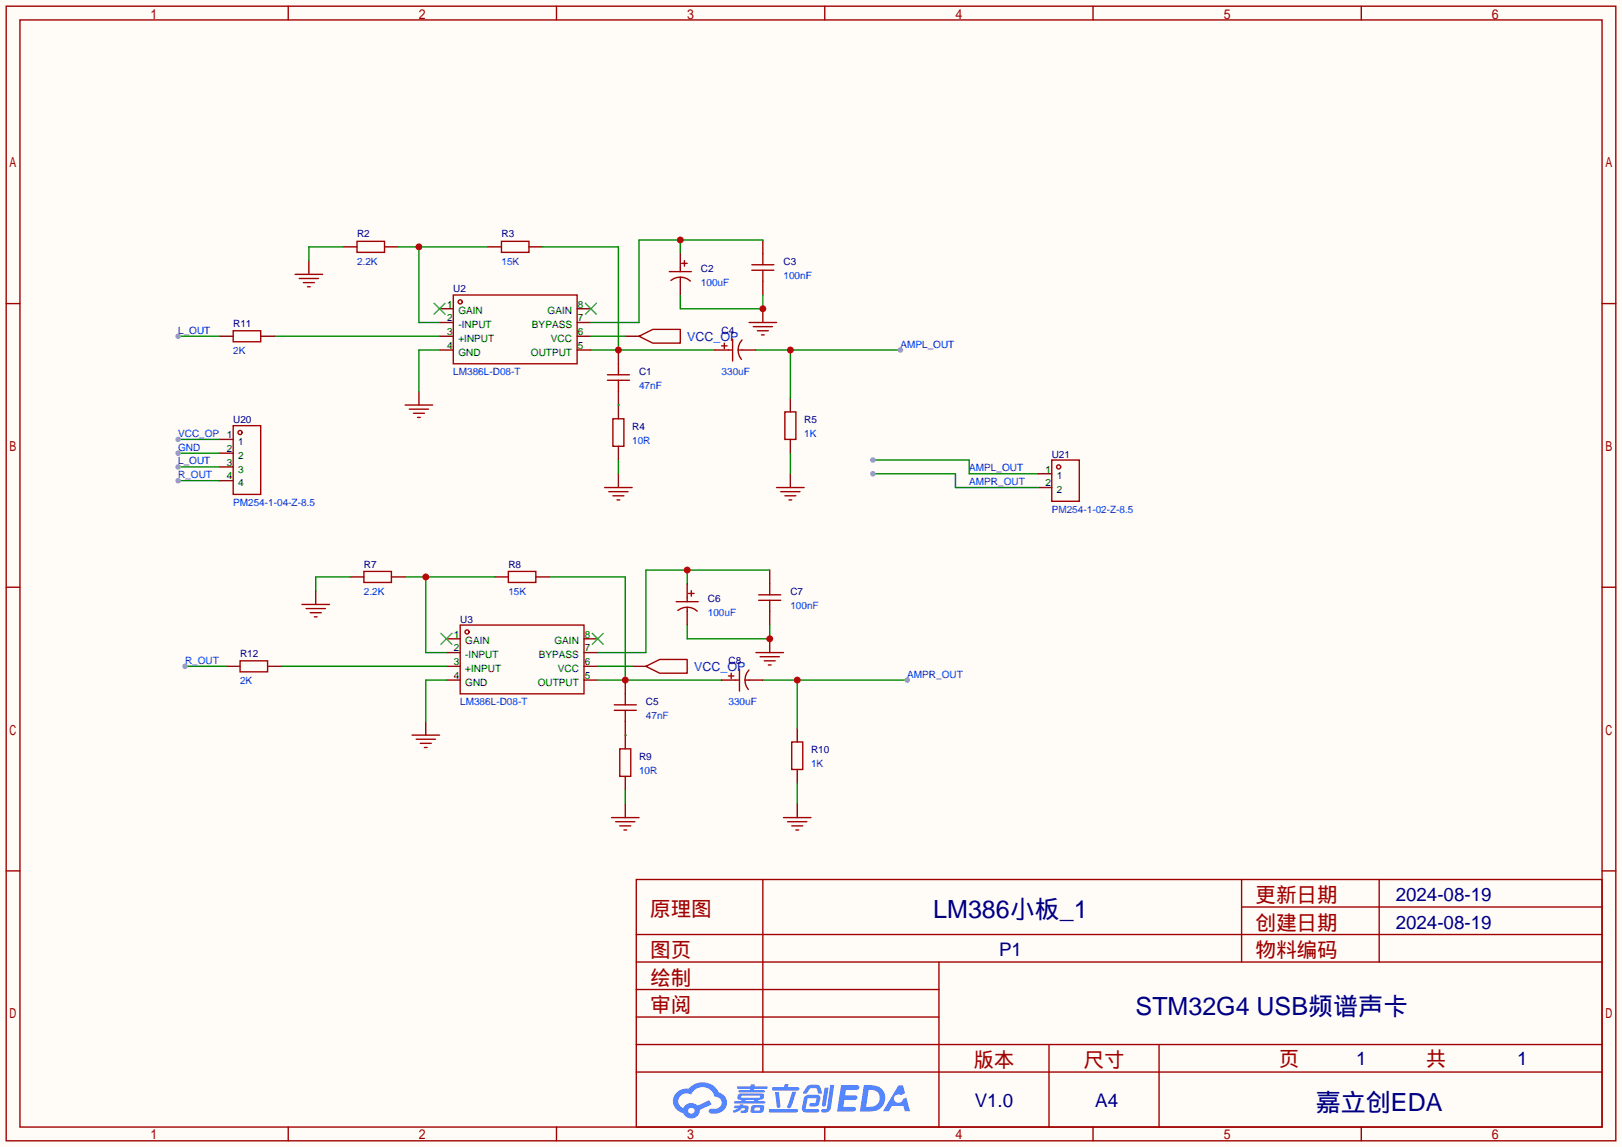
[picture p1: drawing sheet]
<svg xmlns="http://www.w3.org/2000/svg" width="299mm" height="212mm" viewBox="0 0 299 212" stroke-linecap="round" stroke-linejoin="round" font-family="sans-serif">
<path d="M0 0h299.5v211.8h-299.5z" fill="#fffcf7"/>
<g fill="none" stroke="#a10000" stroke-width=".25">
<path d="M1.1 1.1h297.2v209.6h-297.2zM3.7 3.7h292.1v204.5h-292.1zM53.2 1.1v2.6M102.7 1.1v2.6M152.3 1.1v2.6M201.8 1.1v2.6M251.3 1.1v2.6M1.1 56.1h2.6M295.8 56.1h2.5M1.1 108.5h2.6M295.8 108.5h2.5M1.1 160.8h2.6"/>
<path d="M117.5 162.4h178.3v45.8h-178.3zM117.5 177.7h178.3M117.5 172.6h178.3M140.8 162.4v35.6M173.4 177.7v30.5M229.2 162.4v15.3M229.2 167.5h66.6M254.6 162.4v15.3M295.8 160.8h2.5M117.5 182.8h55.9M117.5 198h178.3M117.5 192.9h178.3"/>
<path d="M117.5 187.8h55.9M193.7 192.9v15.3M214 192.9v15.3M53.2 208.2v2.5M102.7 208.2v2.5M152.3 208.2v2.5M201.8 208.2v2.5M251.3 208.2v2.5"/>
</g>
<g fill="#5487ff">
<path d="M155.3 200.4h2.1a.97 .97 0 0 1 1.3 .4 .53 .53 0 0 1-.7 .5h-1.8l-.2 1h1.9a.43 .43 0 0 1 .4 .5 .43 .43 0 0 1-.5 .3h-1.9l-.2 1.3h1.7a.45 .45 0 0 1 .6 .2 .45 .45 0 0 1-.2 .6l-3.2 .1z"/>
<path d="M165.9 200.5h.8l.4 1.4-.7 .4a.82 .82 0 0 0-1.2 .1 .82 .82 0 0 0 .1 1.1 .82 .82 0 0 0 1.2 0l.2-.5 .6-.3 .7 2.5h-.9l-.3-1h-2.1l-.6 1h-1.1z"/>
<path d="M152.2 200.9h.8l-.5 3.2a.36 .36 0 0 1-.4 .3 .36 .36 0 0 1-.3-.4z"/>
<path d="M153.3 200.4h.7l-.6 4.3a1.13 1.13 0 0 1-1.8 .6l.2-.4 .7-.1 .2-.2z"/>
<path d="M149 200.7l.6-.4h1a.77 .77 0 0 1 .9 .6l.3 .9-.2 .2h-.5l-.4-1h-.9a1.3 1.3 0 0 0-.8 .9l-.6 .1-.2-.2z"/>
<path d="M148.6 202.5l.5-.3h1.7a.66 .66 0 0 1 .6 .9l-.1 .4a.81 .81 0 0 1-.9 .9h-.7a.32 .32 0 0 1-.3-.4 .32 .32 0 0 1 .4-.3h.7l.3-.9-1.7 .1-.3 1.9h2.1a.32 .32 0 0 1 .4 .4 .32 .32 0 0 1-.4 .3l-2.3-.1-.5-.3v-.5z"/>
<path d="M142 204.8h5a.33 .33 0 0 1 .3 .4 .33 .33 0 0 1-.3 .3h-4.9l-.2-.2z"/>
<path d="M146.3 201.6h.7l-1 2.9a.36 .36 0 0 1-.4 .2 .36 .36 0 0 1-.3-.3z"/>
<path d="M143.1 201.7h.7l.3 2.6a.34 .34 0 0 1-.3 .3 .34 .34 0 0 1-.4-.2z"/>
<path d="M142.6 200.8h2.2l.1-.4 .1-.2h.6l-.1 .6h1.8a.32 .32 0 0 1 .3 .3 .32 .32 0 0 1-.4 .3h-4.5l-.1-.1z"/>
<path d="M135.6 204.2h.9l.1-.2 .7-.1-.1 .3h.9a.82 .82 0 0 1-.6 1.3h-.7v-.4l.7-.1v-.3h-.5l-.5 .4-1 .4-.2-.4 1-.4h-.8z"/>
<path d="M136.1 200.6h2.5v-.3h.8l-.1 .3h2.2l.2 .3-.2 .2h-2.3v.3h1.8l.2 .2-.2 .2h-4.5l-.2-.2 .1-.2h2l.1-.3h-2.3l-.1-.2z"/>
<path d="M159.5 200.4l-.7 4.9h1.6a2.47 2.47 0 0 0 2.9-1.7 2.47 2.47 0 0 0-1.4-3zM160.4 201.3a1.61 1.61 0 0 1 2 1.4 1.61 1.61 0 0 1-1.8 1.7h-.7z"/>
<path d="M136.3 202.2a.55 .55 0 0 0-.2 .7 .55 .55 0 0 0 .7 .2l.1 .3h-1.3v.4h5.5l.2-.2-.2-.2h-1.2l.2-.3a.7 .7 0 0 0 .8-.2 .7 .7 0 0 0 0-.9h-4.1zM136.9 202.4h3.3l.2 .1-.2 .2h-3.2l-.2-.1zM137.6 203.1h1.7l-.2 .3h-1.4z"/>
<path d="M138.8 204.3a1.05 1.05 0 0 0-.1 1.2 2.91 2.91 0 0 0 2.2-.2 .98 .98 0 0 0 0-1.2h-1.6zM139.4 204.6l.8-.1 .1 .1v.3l-.2 .2h-.8z"/>
<path d="M125 201.7a2.23 2.23 0 0 0-.7 2.3 2.23 2.23 0 0 0 1.8 1.6 1.58 1.58 0 0 0 1.8 .9 1.58 1.58 0 0 0 1.3-1.5l2.2-1-.5-.8-2.1 1a1.65 1.65 0 0 0-2.6 .5 1.45 1.45 0 0 1-.8-2 1.45 1.45 0 0 1 2-.7l.2 .1a2.3 2.3 0 0 1 2.3-1.3 2.3 2.3 0 0 1 2.1 1.7 1.12 1.12 0 0 1 1.2 1.1 1.12 1.12 0 0 1-1.1 1.2h-.7a.45 .45 0 0 0-.6 .3 .45 .45 0 0 0 .5 .6 2.26 2.26 0 0 0 2.9-2.5 2.04 2.04 0 0 0-1.5-1.4 3.3 3.3 0 0 0-5.5-.7l-1.2 .1zM127.1 205.2a.57 .57 0 0 1 1.1 0 .57 .57 0 0 1-1.1 0z"/>
</g>
<g fill="none" stroke="#a10000" stroke-width=".25">
<path d="M54.5 50.7h5.1M55.2 51.4h3.6M56 52.2h2M56.8 53h.5M65.9 44.6h5.1v2h-5.1zM83.7 54.5h22.9v12.7h-22.9zM92.6 44.6h5.1v2h-5.1zM74.8 74.8h5.1M75.6 75.6h3.5M76.3 76.3h2.1M77.1 77.1h.5M112.1 70.2h4.1"/>
<path d="M112.1 69.2h4.1M113.2 77.3h2v5.1h-2zM114.2 67.2v2M114.2 70.2v2.1M111.6 90h5.1M112.4 90.8h3.6M113.2 91.6h2M113.9 92.3h.5"/>
<circle cx="85" cy="55.8" r=".38"/>
</g>
<g fill="none" stroke="#870000" stroke-width=".25">
<path d="M57 48.1v2.6M63.4 45.6h2.5M71 45.6h2.5M81.2 57h2.5M81.2 59.6h2.5M90 45.6h2.6M97.7 45.6h2.5M106.6 57h2.5M106.6 59.6h2.5M77.3 72.3v2.5M81.2 62.1h2.5M81.2 64.6h2.5"/>
<path d="M106.6 62.1h2.5M106.6 64.6h2.5M114.2 64.6v2.6M114.2 72.3v5M114.2 82.4v2.6M114.2 87.5v2.5"/>
</g>
<path d="M80.1 56l2.1 2M82.2 56l-2.1 2M108.1 56l2 2M110.1 56l-2 2" fill="none" stroke="#3c3" stroke-width=".25"/>
<path d="M63.4 45.6h-6.4v2.5M73.5 45.6h16.5M77.3 45.6v14h3.9M50.7 62.1h30.5M81.2 64.6h-3.9v7.7M114.2 74.8h.1M114.2 85v2.5" fill="none" stroke="#008700" stroke-width=".25"/>
<circle cx="77.3" cy="45.6" r=".63" fill="#c00"/>
<path d="M140.8 44.3v2.6M140.8 51.9v2.6" fill="none" stroke="#870000" stroke-width=".25"/>
<path d="M138.8 49.9h4.1M138.8 48.9h4.1M140.8 46.9v2M140.8 49.9v2" fill="none" stroke="#a10000" stroke-width=".25"/>
<path d="M125.6 44.3v2.6M140.8 44.3h-22.8v15.3h-8.9" fill="none" stroke="#008700" stroke-width=".25"/>
<circle cx="125.6" cy="44.3" r=".63" fill="#c00"/>
<path d="M140.8 57v2.6" fill="none" stroke="#870000" stroke-width=".25"/>
<path d="M138.3 59.6h5.1M139.1 60.3h3.5M139.8 61.1h2.1M140.6 61.8h.5" fill="none" stroke="#a10000" stroke-width=".25"/>
<path d="M125.6 54.5v2.5h15.2v-2.5" fill="none" stroke="#008700" stroke-width=".25"/>
<circle cx="140.8" cy="57" r=".63" fill="#c00"/>
<path d="M115.4 62.1h2.6" fill="none" stroke="#870000" stroke-width=".25"/>
<path d="M118 62.1l2.5-1.3h5.1v2.6h-5.1z" fill="none" stroke="#a10000" stroke-width=".25"/>
<path d="M100.2 45.6h14v19M109.1 62.1h6.3M109.1 64.6h22.9" fill="none" stroke="#008700" stroke-width=".25"/>
<circle cx="114.2" cy="64.6" r=".63" fill="#c00"/>
<path d="M144.9 76.1h2v5.1h-2zM143.4 90h5.1M144.1 90.8h3.6M144.9 91.6h2M145.7 92.3h.5" fill="none" stroke="#a10000" stroke-width=".25"/>
<path d="M145.9 73.5v2.6M145.9 81.2v2.5M145.9 87.5v2.5" fill="none" stroke="#870000" stroke-width=".25"/>
<path d="M139.6 64.6h26.6M145.9 64.6v8.9M145.9 83.7v3.8" fill="none" stroke="#008700" stroke-width=".25"/>
<circle cx="145.9" cy="64.6" r=".63" fill="#c00"/>
<circle cx="166.2" cy="64.6" r=".51" fill="#999"/>
<g fill="none" stroke="#a10000" stroke-width=".25">
<path d="M55.8 111.6h5M56.5 112.4h3.6M57.3 113.2h2M58 113.9h.5M67.2 105.5h5.1v2.1h-5.1zM85 115.4h22.8v12.7h-22.8zM93.9 105.5h5v2.1h-5zM76.1 135.8h5.1M76.8 136.5h3.6M77.6 137.3h2M78.4 138h.5M113.4 131.2h4.1"/>
<path d="M113.4 130.2h4.1M114.4 138.3h2.1v5.1h-2.1zM115.4 128.1v2.1M115.4 131.2v2M112.9 151h5.1M113.7 151.8h3.5M114.4 152.5h2.1M115.2 153.3h.5"/>
<circle cx="86.2" cy="116.7" r=".38"/>
</g>
<g fill="none" stroke="#870000" stroke-width=".25">
<path d="M58.3 109.1v2.5M64.6 106.6h2.6M72.3 106.6h2.5M82.4 118h2.6M91.3 106.6h2.6M98.9 106.6h2.6M107.8 118h2.6M78.6 133.2v2.6M82.4 120.5h2.6M82.4 123.1h2.6M82.4 125.6h2.6M107.8 120.5h2.6"/>
<path d="M107.8 123.1h2.6M107.8 125.6h2.6M115.4 125.6v2.5M115.4 133.2v5.1M115.4 143.4v2.5M115.4 148.5v2.5"/>
</g>
<path d="M81.4 117l2 2M83.4 117l-2 2M109.3 117l2.1 2M111.4 117l-2.1 2" fill="none" stroke="#3c3" stroke-width=".25"/>
<path d="M64.6 106.6h-6.3v2.5M74.8 106.6h16.5M78.6 106.6v13.9h3.8M51.9 123.1h30.5M82.4 125.6h-3.8v7.6M115.4 135.8h.1M115.4 145.9v2.6" fill="none" stroke="#008700" stroke-width=".25"/>
<circle cx="78.6" cy="106.6" r=".63" fill="#c00"/>
<path d="M142.1 105.3v2.5M142.1 112.9v2.5" fill="none" stroke="#870000" stroke-width=".25"/>
<path d="M140.1 110.9h4M140.1 109.9h4M142.1 107.8v2.1M142.1 110.9v2" fill="none" stroke="#a10000" stroke-width=".25"/>
<path d="M126.9 105.3v2.5M142.1 105.3h-22.8v15.2h-8.9" fill="none" stroke="#008700" stroke-width=".25"/>
<circle cx="126.9" cy="105.3" r=".63" fill="#c00"/>
<path d="M142.1 118v2.5" fill="none" stroke="#870000" stroke-width=".25"/>
<path d="M139.6 120.5h5.1M140.3 121.3h3.6M141.1 122h2M141.9 122.8h.5" fill="none" stroke="#a10000" stroke-width=".25"/>
<path d="M126.9 115.4v2.6h15.2v-2.6" fill="none" stroke="#008700" stroke-width=".25"/>
<circle cx="142.1" cy="118" r=".63" fill="#c00"/>
<path d="M116.7 123.1h2.6" fill="none" stroke="#870000" stroke-width=".25"/>
<path d="M119.3 123.1l2.5-1.3h5.1v2.5h-5.1z" fill="none" stroke="#a10000" stroke-width=".25"/>
<path d="M101.5 106.6h13.9v19M110.4 123.1h6.3M110.4 125.6h22.8" fill="none" stroke="#008700" stroke-width=".25"/>
<circle cx="115.4" cy="125.6" r=".63" fill="#c00"/>
<path d="M146.2 137h2v5.1h-2zM144.7 151h5M145.4 151.8h3.6M146.2 152.5h2M146.9 153.3h.5" fill="none" stroke="#a10000" stroke-width=".25"/>
<path d="M147.2 134.5v2.5M147.2 142.1v2.6M147.2 148.5v2.5" fill="none" stroke="#870000" stroke-width=".25"/>
<path d="M140.8 125.6h26.7M147.2 125.6v8.9M147.2 144.7v3.8" fill="none" stroke="#008700" stroke-width=".25"/>
<circle cx="147.2" cy="125.6" r=".63" fill="#c00"/>
<circle cx="167.5" cy="125.6" r=".51" fill="#999"/>
<g fill="none" stroke="#a10000" stroke-width=".25">
<path d="M123.6 50.2h4M123.9 51.8a2.74 2.74 0 0 1 3.6 .1M125.6 49.4v.8M125.6 51.2v.7M125.9 48.6h1M126.4 48.1v1M43.1 61.1h5v2h-5zM43.1 78.6h5v12.7h-5zM124.8 111.1h4.1M125.1 112.8a2.74 2.74 0 0 1 3.6 .1M126.9 110.4v.7M126.9 112.1v.8"/>
<path d="M127.1 109.6h1M127.6 109.1v1M44.3 122h5.1v2.1h-5.1z"/>
<circle cx="44.3" cy="79.9" r=".38"/>
</g>
<path d="M125.6 46.9v2.5M125.6 51.9v2.6M40.5 62.1h2.6M48.1 62.1h2.6M40.5 81.2h2.6M40.5 83.7h2.6M40.5 86.2h2.6M40.5 88.8h2.6M126.9 107.8v2.6M126.9 112.9v2.5M41.8 123.1h2.5M49.4 123.1h2.5" fill="none" stroke="#870000" stroke-width=".25"/>
<path d="M32.9 81.2h7.6" fill="none" stroke="#008700" stroke-width=".25"/>
<circle cx="32.9" cy="81.2" r=".51" fill="#999"/>
<path d="M32.9 83.7h7.6" fill="none" stroke="#008700" stroke-width=".25"/>
<circle cx="32.9" cy="83.7" r=".51" fill="#999"/>
<path d="M32.9 86.2h7.6" fill="none" stroke="#008700" stroke-width=".25"/>
<circle cx="32.9" cy="86.2" r=".51" fill="#999"/>
<path d="M32.9 88.8h7.6" fill="none" stroke="#008700" stroke-width=".25"/>
<circle cx="32.9" cy="88.8" r=".51" fill="#999"/>
<g fill="none" stroke="#a10000" stroke-width=".25">
<path d="M194.2 85h5.1v7.6h-5.1z"/>
<circle cx="195.5" cy="86.2" r=".38"/>
</g>
<path d="M191.6 87.5h2.6M191.6 90h2.6" fill="none" stroke="#870000" stroke-width=".25"/>
<path d="M161.2 85h17.7v2.5h12.7" fill="none" stroke="#008700" stroke-width=".25"/>
<circle cx="161.2" cy="85" r=".51" fill="#999"/>
<path d="M161.2 87.5h15.2v2.5h15.2" fill="none" stroke="#008700" stroke-width=".25"/>
<circle cx="161.2" cy="87.5" r=".51" fill="#999"/>
<path d="M32.9 62.1h7.6" fill="none" stroke="#008700" stroke-width=".25"/>
<circle cx="32.9" cy="62.1" r=".51" fill="#999"/>
<path d="M34.2 123.1h7.6" fill="none" stroke="#008700" stroke-width=".25"/>
<circle cx="34.2" cy="123.1" r=".51" fill="#999"/>
<path d="M133.2 63.9h1M133.7 63.4v1M134.5 64.6h.8M135.3 62.6v4.1M136.3 64.6h.7M137 62.8a2.74 2.74 0 0 0-.1 3.6M134.5 124.8h1M135 124.3v1M135.8 125.6h.7M136.5 123.6v4M137.5 125.6h.8M138.3 123.7a2.74 2.74 0 0 0-.1 3.6" fill="none" stroke="#a10000" stroke-width=".25"/>
<path d="M132 64.6h2.5M137 64.6h2.6M133.2 125.6h2.6M138.3 125.6h2.5" fill="none" stroke="#870000" stroke-width=".25"/>
<g font-size="4.6" fill="#000080">
<text x="172.3" y="169.6">LM386小板_1</text>
<text x="209.7" y="187.4">STM32G4 USB频谱声卡</text>
<text x="243" y="205.2">嘉立创EDA</text>
</g>
<g font-size="3.8" fill="#a00000">
<text x="231.8" y="166.6">更新日期</text>
<text x="120" y="169.2">原理图</text>
<text x="231.8" y="171.7">创建日期</text>
<text x="120" y="176.8">图页</text>
<text x="231.8" y="176.8">物料编码</text>
<text x="120" y="181.9">绘制</text>
<text x="120" y="186.9">审阅</text>
<text x="179.7" y="197.1">版本</text>
<text x="200" y="197.1">尺寸</text>
<text x="236.1" y="196.8">页</text>
<text x="263.3" y="196.8">共</text>
</g>
<g font-size="3.5" fill="#000080">
<text x="257.7" y="166.4">2024-08-19</text>
<text x="257.7" y="171.5">2024-08-19</text>
<text x="184.4" y="176.6">P1</text>
<text x="250.4" y="196.6">1</text>
<text x="280.1" y="196.6">1</text>
<text x="180" y="204.5">V1.0</text>
<text x="202.2" y="204.5">A4</text>
</g>
<g font-size="2.3" fill="#00f">
<text x="126.9" y="62.9">VCC_OP</text>
<text x="128.1" y="123.9">VCC_OP</text>
</g>
<g font-size="1.8" fill="#000080">
<text x="65.9" y="43.9">R2</text>
<text x="92.6" y="43.9">R3</text>
<text x="129.4" y="50.2">C2</text>
<text x="144.7" y="48.9">C3</text>
<text x="83.7" y="54">U2</text>
<text x="43.1" y="60.4">R11</text>
<text x="133.2" y="61.6">C4</text>
<text x="118" y="69.3">C1</text>
<text x="43.1" y="78.2">U20</text>
<text x="116.7" y="79.4">R4</text>
<text x="148.5" y="78.2">R5</text>
<text x="194.2" y="84.5">U21</text>
<text x="67.2" y="104.8">R7</text>
<text x="93.9" y="104.8">R8</text>
<text x="130.7" y="111.2">C6</text>
<text x="145.9" y="109.9">C7</text>
<text x="85" y="115">U3</text>
<text x="44.3" y="121.3">R12</text>
<text x="134.5" y="122.6">C8</text>
<text x="119.3" y="130.2">C5</text>
<text x="118" y="140.4">R9</text>
<text x="149.7" y="139.1">R10</text>
</g>
<g font-size="1.8" fill="#00f">
<text x="65.9" y="48.9">2.2K</text>
<text x="92.6" y="48.9">15K</text>
<text x="129.4" y="52.8">100uF</text>
<text x="144.7" y="51.5">100nF</text>
<text x="32.9" y="61.6">L_OUT</text>
<text x="43.1" y="65.5">2K</text>
<text x="166.2" y="64.2">AMPL_OUT</text>
<text x="83.7" y="69.3">LM386L-D08-T</text>
<text x="118" y="71.8">47nF</text>
<text x="133.2" y="69.3">330uF</text>
<text x="32.9" y="80.7">VCC_OP</text>
<text x="32.9" y="83.2">GND</text>
<text x="116.7" y="82">10R</text>
<text x="148.5" y="80.7">1K</text>
<text x="32.9" y="85.8">L_OUT</text>
<text x="32.9" y="88.3">R_OUT</text>
<text x="178.9" y="87">AMPL_OUT</text>
<text x="178.9" y="89.6">AMPR_OUT</text>
<text x="43.1" y="93.4">PM254-1-04-Z-8.5</text>
<text x="194.2" y="94.7">PM254-1-02-Z-8.5</text>
<text x="67.2" y="109.9">2.2K</text>
<text x="93.9" y="109.9">15K</text>
<text x="130.7" y="113.7">100uF</text>
<text x="145.9" y="112.4">100nF</text>
<text x="34.2" y="122.6">R_OUT</text>
<text x="167.5" y="125.1">AMPR_OUT</text>
<text x="44.3" y="126.4">2K</text>
<text x="85" y="130.2">LM386L-D08-T</text>
<text x="134.5" y="130.2">330uF</text>
<text x="119.3" y="132.8">47nF</text>
<text x="118" y="142.9">10R</text>
<text x="149.7" y="141.7">1K</text>
</g>
<g font-size="1.8">
<text x="82.5" y="56.8">1</text>
<text x="82.5" y="59.3">2</text>
<text x="84.6" y="58.1">GAIN</text>
<text x="101.1" y="58.1">GAIN</text>
<text x="106.7" y="59.3">7</text>
<text x="106.7" y="56.8">8</text>
<text x="82.5" y="61.9">3</text>
<text x="82.5" y="64.4">4</text>
<text x="84.6" y="60.6">-INPUT</text>
<text x="84.6" y="63.1">+INPUT</text>
<text x="84.6" y="65.7">GND</text>
<text x="98" y="65.7">OUTPUT</text>
<text x="98.2" y="60.6">BYPASS</text>
<text x="101.7" y="63.1">VCC</text>
<text x="106.7" y="64.4">5</text>
<text x="106.7" y="61.9">6</text>
<text x="41.9" y="80.9">1</text>
<text x="41.9" y="83.5">2</text>
<text x="44" y="82.2">1</text>
<text x="41.9" y="86">3</text>
<text x="41.9" y="88.5">4</text>
<text x="44" y="84.7">2</text>
<text x="44" y="87.3">3</text>
<text x="44" y="89.8">4</text>
<text x="193" y="87.3">1</text>
<text x="193" y="89.8">2</text>
<text x="195.1" y="88.5">1</text>
<text x="195.1" y="91.1">2</text>
<text x="83.8" y="117.8">1</text>
<text x="85.9" y="119">GAIN</text>
<text x="102.4" y="119">GAIN</text>
<text x="107.9" y="117.8">8</text>
<text x="83.8" y="120.3">2</text>
<text x="83.8" y="122.8">3</text>
<text x="83.8" y="125.4">4</text>
<text x="85.9" y="121.6">-INPUT</text>
<text x="85.9" y="124.1">+INPUT</text>
<text x="99.5" y="121.6">BYPASS</text>
<text x="103" y="124.1">VCC</text>
<text x="107.9" y="125.4">5</text>
<text x="107.9" y="122.8">6</text>
<text x="107.9" y="120.3">7</text>
<text x="85.9" y="126.6">GND</text>
<text x="99.3" y="126.6">OUTPUT</text>
</g>
</svg>
